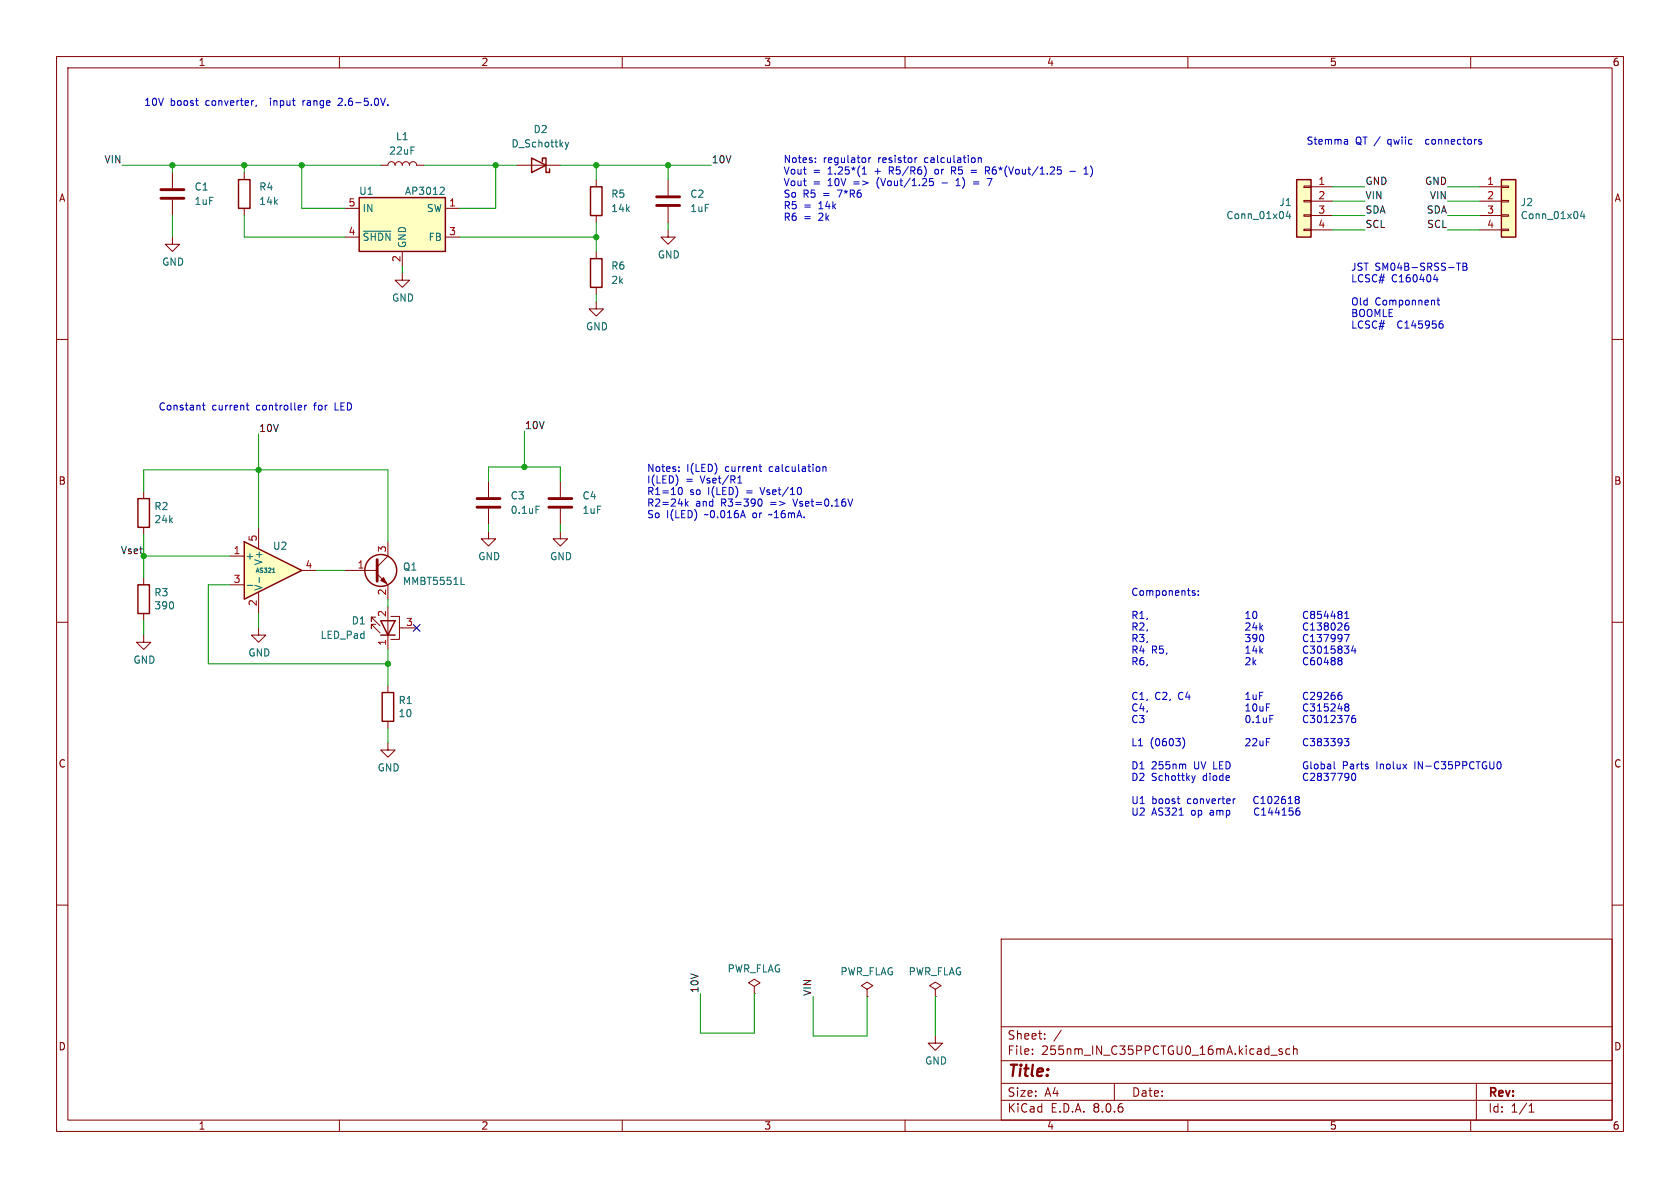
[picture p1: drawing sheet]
<svg xmlns="http://www.w3.org/2000/svg" width="297mm" height="210mm" viewBox="0 0 297 210" stroke-linecap="round" stroke-linejoin="round" font-family="sans-serif">
<g fill="none" stroke="#840000" stroke-width=".18">
<path d="M10 10h277v190h-277zM12 12h273v186h-273zM60 10v2M110 10v2M160 10v2M210 10v2M260 10v2M30.5 30.5v2.8M30.5 35.3v2.8M10 60h2M30.5 41.9v1.3h1.2l-1.2 1.3-1.3-1.3h1.3M71.1 48.3v1.2h1.3l-1.3 1.3-1.3-1.3h1.3"/>
<path d="M285 60h2M68.6 95.8v2.5l-1.9 1.9M86.4 94v1.3h1.2l-1.2 1.2-1.3-1.2h1.3M86.4 85.1v2.8M86.4 89.9v2.8M99.1 94v1.3h1.2l-1.2 1.2-1.3-1.2h1.3M99.1 85.1v2.8M99.1 89.9v2.8M10 110h2M61 100.8h5.7M66.4 110.4h-.7v.7v-.7l1.5 1.5M66.4 109.1h-.7v.8v-.8l1.5 1.5"/>
<path d="M66.7 101.5l1.9 1.9v2.5M68.6 107.2v7.6M69.1 109h1.5v4h-1.5M70.6 111h3.1M285 110h2M10 160h2M285 160h2M133.3 174.4l1.1-.7-1.1-.6-1 .6 1 .7v1.2M133.3 175.6h.1M153.3 174.9l1-.7-1-.6-1 .6 1 .7v1.2M153.3 176.1h.1M165.4 174.9l1-.7-1-.6-1.1 .6 1.1 .7v1.2"/>
<path d="M165.4 176.1h.1M177 166h108v32h-108zM60 198v2M110 198v2M160 198v2M165.4 183.1v1.3h1.2l-1.2 1.3-1.3-1.3h1.3M177 194.5h108M177 191.5h108M177 187.5h108M177 181.5h108M182.5 186.3v.1M182.5 185.5v.1"/>
<path d="M184.7 183.6v.1M184.7 182.8v.1M187.6 182.1l-1.3 2M197 191.5v3M210 198v2M224.7 186.5h1.1M226.7 185.5l-.4-.1-.2 .2 .1 .2 .5 .2v.3h-.6M228 185.5l-.4-.1-.3 .3v.4l.2 .2h.5M228.7 185.5l.2-.1 .3 .1 .1 .9M228.7 184.9v1.5M260 198v2M261 191.5v6.5"/>
<path d="M270.3 196.6h.9M270.3 195.5l.4-.4v1.5"/>
</g>
<g fill="none" stroke="#840000" stroke-width=".25">
<path d="M67.3 109.7h2.5l-1.2 2.6zM67.3 112.3h2.5"/>
<circle cx="67.3" cy="100.8" r="2.82"/>
</g>
<path d="M28.4 33.5h4.1M28.4 35.1h4.1M66.7 98.9v3.8M84.3 89.7h4.1M84.3 88.1h4.1M97 89.7h4.1M97 88.1h4.1" fill="none" stroke="#840000" stroke-width=".51"/>
<path d="M67.3 102.6l.5-.5 .5 1z" fill="#840000" stroke="#840000" stroke-width=".18"/>
<path d="M94.8 89.5h.6M81.5 103.3h.6" fill="none" stroke="#006464" stroke-width=".18"/>
<path d="M265.4 31.8h2.6v10.1h-2.6z" fill="#ffffc2"/>
<path d="M261.6 33h3.8M261.6 35.6h3.8M261.6 38.1h3.8M265.4 38h1.3v.2h-1.3zM265.4 35.4h1.3v.3h-1.3zM265.4 32.9h1.3v.2h-1.3zM261.6 40.6h3.8M265.4 40.5h1.3v.3h-1.3zM25.4 86.9v1.2M25.4 93.2v1.3" fill="none" stroke="#840000" stroke-width=".18"/>
<path d="M265.4 31.8h2.6v10.1h-2.6zM24.4 88.1h2v5.1h-2z" fill="none" stroke="#840000" stroke-width=".25"/>
<path d="M279.7 37.3l-.3 .9h.8M280 37.8v.9" fill="none" stroke="#006464" stroke-width=".18"/>
<path d="M229.2 31.8h2.6v10.1h-2.6z" fill="#ffffc2"/>
<path d="M230.5 38h1.3v.2h-1.3zM230.5 35.4h1.3v.3h-1.3zM230.5 32.9h1.3v.2h-1.3zM231.8 33h3.8M231.8 35.6h3.8M231.8 38.1h3.8M230.5 40.5h1.3v.3h-1.3zM231.8 40.6h3.8M25.4 112.3v1.2h1.3l-1.3 1.3-1.3-1.3h1.3M25.4 102.1v1.3M25.4 108.5v1.2" fill="none" stroke="#840000" stroke-width=".18"/>
<path d="M229.2 31.8h2.6v10.1h-2.6zM24.4 103.4h2v5.1h-2z" fill="none" stroke="#840000" stroke-width=".25"/>
<path d="M227.7 37.3l-.3 .9h.8M228 37.8v.9" fill="none" stroke="#006464" stroke-width=".18"/>
<path d="M43.2 95.8l10.1 5-10.1 5.1z" fill="#ffffc2"/>
<path d="M42.2 31.8h2v5h-2zM94 27.9l2.5 1.3-2.5 1.3zM95.9 28.6v-.7h.6v2.6h.7v-.7M104.4 33h2v5.1h-2zM104.4 45.7h2v5.1h-2zM43.2 95.8l10.1 5-10.1 5.1zM67.6 122.4h2v5.1h-2z" fill="none" stroke="#840000" stroke-width=".25"/>
<g fill="none" stroke="#840000" stroke-width=".18">
<path d="M43.2 30.5v1.3M43.2 36.8v1.3M91.4 29.2h7.7M105.4 31.8v1.2M105.4 38.1v1.3M118.1 31.8v2.7M118.1 36.6v2.8M105.4 53.3v1.3h1.3l-1.3 1.3-1.3-1.3h1.3M105.4 44.5v1.2M105.4 50.8v1.3M118.1 40.6v1.3h1.3l-1.3 1.3-1.3-1.3h1.3M40.6 98.3h2.6"/>
<path d="M45.7 93.2v3.8M40.6 103.4h2.6M45.7 111v1.3h1.3l-1.3 1.2-1.3-1.2h1.3M45.7 104.6v3.9M53.3 100.8h2.6M68.6 131.3v1.3h1.2l-1.2 1.3-1.3-1.3h1.3M68.6 121.2v1.2M68.6 127.5v1.3"/>
</g>
<path d="M99.9 25.1l.3 .9M100.2 26l-.3 .4M100.5 25.1l-.3 .9M43.7 103.5h1M45.8 102.1v.9M48.2 101.2h.4" fill="none" stroke="#006464" stroke-width=".18"/>
<path d="M116.1 34.8h4M116.1 36.3h4" fill="none" stroke="#840000" stroke-width=".51"/>
<path d="M63.5 34.9h15.2v9.6h-15.2z" fill="#ffffc2"/>
<path d="M63.5 34.9h15.2v9.6h-15.2z" fill="none" stroke="#840000" stroke-width=".25"/>
<path d="M61 36.8h2.5M67.3 29.2h1.3a.64 .64 0 0 1 .6-.6 .64 .64 0 0 1 .6 .6 .64 .64 0 0 1 .7-.6 .64 .64 0 0 1 .6 .6 .64 .64 0 0 1 .7-.6 .64 .64 0 0 1 .6 .6 .64 .64 0 0 1 .6-.6 .64 .64 0 0 1 .7 .6h1.2M78.7 36.8h2.6M61 41.9h2.5M71.1 44.5v2.5M78.7 41.9h2.6" fill="none" stroke="#840000" stroke-width=".18"/>
<path d="M78.3 33.1l.2 .2v.3l-.7 .8h.7M64.2 40.9h4.9" fill="none" stroke="#006464" stroke-width=".18"/>
<g fill="none" stroke="#0000c2" stroke-width=".18">
<path d="M34.6 17.8h.5M34.9 18.6h.2M44.7 17.8h.2M45.3 18.6l-.1 .2M53.6 17.8v.8M53.8 17.8l-.2 .2M60.3 17.4l-.5 .1M60.5 17.9l-.8 .7h.8M68.6 18.5v.1M144.2 28.6v.1M144.2 27.9v.2M152.4 30.8h.8"/>
<path d="M152.8 29.5v1.3M153.6 27.9v.8M154 27.9l-.4 .2M162.1 27.9l-.3 .2M163.7 29.9v.8M165 31.6h-.6l-.1 .6 .2-.2 .4 .1 .1 .2v.4l-.2 .1-.5-.1M165.4 30l-.1 .2 .1 .5M166.5 32.3h1M168.2 29.5v1.3M168.2 30.2h.5M168.5 30.2l.4 .6M169 32.8h.7"/>
<path d="M169 31.9l.4-.3v1.2M171.7 30.1h.9M171.7 30.5h.9M172.1 32.2h1M172.1 32.5h1M172.9 28l.2-.1h.3l.1 .8M172.9 27.9v.8M174.2 30.2l.6-.1 .1-.2v-.3l-.7-.1v1.3M174.5 30.2l.4 .6M174.5 31.6h.9l-.6 1.2M187 30.1l.4-.1 .2 .2-.1 .5h-.5M187 29.5h.6"/>
<path d="M189.1 30.3h1M191.6 30.8h.8M191.6 29.9l.4-.4v1.3M192.8 29.3a1.46 1.46 0 0 1 0 2M237.8 24.6h.3l.1 .2v.7M238.2 25.4l-.4 .1M238.2 25h-.4M252.3 24.6l-.3 .3v.4l.3 .2M261.9 25.1v.3M253.7 48.5l-.3 .9h.8M254 53.1h.5M254 49v.8"/>
<path d="M254.2 52.6v1.1l.3 .2M254.6 57.2h.3l.2 .3v.4l-.5 .1M254.8 56.7h.2M257.5 46.5h.7M257.9 46.5v1.3M258.6 46.5h.5l.2 .3-.2 .3 .2 .1 .1 .3-.3 .3h-.5zM258.6 47.1h.5M35.8 71.6h.5M36 71.2v1.1l.3 .2M43.5 71.6h.5M43.7 71.2v1.1l.3 .2M53.3 71.7v.2l-.6 .2"/>
<path d="M53.9 71.6v.9M54.2 71.6l-.3 .3M120 83.2v.1M120 82.6v.1M120.1 86.2h.1a.68 .68 0 0 1 .4 .6 .68 .68 0 0 1-.4 .6h-.1M121.2 88.2v1.3M121.3 89l.4 .5M121.7 88.6l-.5 .5M130.4 85.4h.8M130.4 84.5l.4-.4v1.3M134.2 82.5h.5M134.3 88.2a.68 .68 0 0 1 .4 .6 .68 .68 0 0 1-.4 .7"/>
<path d="M134.4 86.2l.4 1.2M134.4 83.2l.3 .1M136.1 90.9l-.2 .1M140.2 88.2l.4 1.3M141.5 86.2l.2 .4-.2 .8M145.5 82.6l.2-.1 .3 .1v.7M145.5 82.5v.8M150.7 88.2l-.4 1.3M210.8 104.8l.4 .1 .1 .2-.2 .2-.3-.1M210.8 104.5h.4M211.9 105.1v.2M211.9 104.5v.1"/>
<path d="M220.2 112.2h.8l-.4 .4 .3 .2v.5l-.2 .1-.5-.1M220.3 109.3h.7M220.3 108.4l.3-.3v1.2M220.3 114.6l.3-.4v1.3M220.3 116.4l.4-.1 .3 .3-.8 .9h.8M220.3 110.2l.4-.1 .3 .4-.8 .9h.8M220.3 115.5h.7M221.5 116.3v1.2M221.6 108.1h.2a.68 .68 0 0 1 .4 .6 .68 .68 0 0 1-.4 .6 .84 .84 0 0 1-.2-1.2zM221.6 117l.4 .5M221.8 110.1l-.3 .9h.8M221.8 114.1l-.3 1h.8"/>
<path d="M222 116.7l-.5 .5M222.1 110.5v.9M222.1 114.6v.9M222.2 112.7l-.2 .2h-.3l-.2-.2 .1-.5h.4l.1 .1a.84 .84 0 0 1-.3 1.1h-.2M222.7 110.1v1.3M222.7 114.2v1.3M222.9 110.9l.3 .5M222.9 112.2h.1a.68 .68 0 0 1 .4 .6 .68 .68 0 0 1-.4 .6 .84 .84 0 0 1-.1-1.2zM222.9 115l.3 .5M223.2 110.5l-.5 .5M223.2 114.6l-.5 .5M231.2 108.2a.6 .6 0 0 0-.8 .4 .6 .6 0 0 0 .6 .7l.2-.1"/>
<path d="M231.2 110.2a.6 .6 0 0 0-.8 .5 .6 .6 0 0 0 .6 .7l.2-.1M231.2 112.3a.6 .6 0 0 0-.8 .4 .6 .6 0 0 0 .6 .7l.2-.1M231.2 114.3a.6 .6 0 0 0-.8 .5 .6 .6 0 0 0 .6 .7l.2-.1M231.2 116.4a.6 .6 0 0 0-.8 .4 .6 .6 0 0 0 .6 .7l.2-.1M231.6 114.2h.8l-.4 .5 .4 .1v.6l-.2 .1-.6-.1M231.7 111.4h.7M231.7 110.5l.4-.4v1.3M231.7 112.5l.4-.3v1.2M231.7 113.4h.7M231.9 108.6l-.2 .3v.3l.2 .1h.4l.1-.2v-.2l-.2-.3M231.9 108.6l-.2-.2 .2-.3h.4l.1 .2-.2 .3M231.9 108.6h.3"/>
<path d="M232.3 116.3h-.4a.85 .85 0 0 0 0 1.2l.5-.1v-.4l-.2-.3-.4 .1-.1 .2M232.8 110.1h.8l-.4 .5 .4 .1v.6l-.2 .1-.6-.1M232.8 112.2h.8l-.4 .4 .4 .2v.5l-.2 .1-.6-.1M233 114.3l.2-.1a.68 .68 0 0 1 .4 .6 .68 .68 0 0 1-.4 .7l-.2-.1-.1-.4zM233 116.4l.2-.1a.68 .68 0 0 1 .4 .6 .68 .68 0 0 1-.4 .6l-.2-.1-.1-.4zM233.6 108.1h-.6l-.1 .6 .2-.1h.4l.1 .2v.4l-.2 .1-.5-.1M234 112.2h.9l-.6 1.2M234.1 115.5h.7M234.1 114.6l.4-.4v1.3M234.3 110.7l-.2 .2 .1 .4 .1 .1 .4-.1 .1-.2v-.2l-.2-.2M234.3 110.7l-.2-.3 .2-.3h.3l.2 .3-.2 .3M234.3 110.7h.3"/>
<path d="M234.4 108l-.3 .9h.8M234.4 116.2l-.3 .9h.8M234.7 108.5v.8M234.7 116.7v.8M235.4 110.2l.2-.1a.68 .68 0 0 1 .5 .7 .68 .68 0 0 1-.5 .6l-.2-.1-.1-.4zM235.6 116.8l-.3 .2 .1 .4 .2 .1h.3l.1-.2v-.4l-.2-.1M235.6 116.8l-.3-.2 .3-.3h.2l.2 .2-.2 .3M235.6 116.8h.2M235.6 108l-.3 .9h.8M235.9 108.5v.8M236 114.2h-.6l-.1 .6 .2-.1h.4l.1 .2v.5l-.2 .1-.5-.1M236 112.7l-.2 .2h-.2l-.3-.2 .1-.5h.4l.2 .1a.84 .84 0 0 1-.3 1.1h-.3"/>
<path d="M236.5 110.2l.5-.1 .3 .4-.8 .9h.8M236.8 108.6l-.3 .3 .1 .3 .2 .1h.2l.3-.2v-.2l-.3-.3M236.8 108.6l-.3-.2 .3-.3h.2l.3 .2-.3 .3M236.8 116.8l-.3-.2 .3-.3h.2l.3 .2-.3 .3M236.8 108.6h.2M236.8 114.7l-.3-.2 .3-.3h.2l.3 .2-.3 .3M236.8 114.7l-.3 .3 .1 .4 .2 .1h.2l.3-.3v-.2l-.3-.3M236.8 116.8l-.3 .2 .1 .4 .2 .1h.3l.2-.2v-.3l-.3-.2M236.8 114.7h.2M236.8 116.8h.2M237.3 112.7l-.3 .2h-.2l-.3-.2 .1-.5h.4l.2 .1a.84 .84 0 0 1-.3 1.1h-.3M237.7 114.2h.8l-.5 .5 .4 .1v.6l-.2 .1-.5-.1"/>
<path d="M237.7 112.2h.8l-.5 1.2M237.7 109.3h.8M237.7 108.4l.4-.3v1.2M238.3 110.1l-.3 .1a.85 .85 0 0 0 0 1.2l.4-.1 .1-.5-.3-.2h-.2l-.3 .2M239.2 114.1l-.3 1h.8M239.5 114.6v.9M209.4 135.1l.2 .2v.6M210.7 137.1l.3 .9M211 138l-.1 .3M211.3 137.1l-.3 .9M220.3 124.8l.3-.4v1.3M220.3 125.7h.7"/>
<path d="M220.4 126.5h.2a.68 .68 0 0 1 .4 .6 .68 .68 0 0 1-.4 .6 .84 .84 0 0 1-.2-1.2zM221.5 127.6v.1M221.6 130.6h.5l.1 .3-.8 .9h.8M221.8 124.4a.72 .72 0 0 0 .1 1.3 .79 .79 0 0 0 0-1.3M222.1 127.7h.7M222.1 126.8l.3-.3v1.2M222.7 123h.4M222.7 124.9l.1 .7 .3 .1 .2-.1M222.7 131l.1 .8h.3l.2-.1M223.3 122.4h-.6v1.3M223.3 124.9v.8M223.3 131v.8"/>
<path d="M223.3 126.9l.1 .8h.3l.2-.1M223.9 125h.4M223.9 131.2h.4M223.9 126.9v.8M224.5 124.4h-.6v1.3M224.5 130.6h-.6v1.2M224.5 127.1h.4M225.1 126.5h-.6v1.2M231.1 134.7a.59 .59 0 0 0-.7 .6 .59 .59 0 0 0 .7 .6l.1-.5h-.2M231.2 124.5a.6 .6 0 0 0-.8 .5 .6 .6 0 0 0 .6 .7l.2-.1M231.2 122.5a.6 .6 0 0 0-.8 .4 .6 .6 0 0 0 .6 .8l.2-.2M231.2 126.6a.6 .6 0 0 0-.8 .4 .6 .6 0 0 0 .6 .7l.2-.1"/>
<path d="M231.2 130.7a.6 .6 0 0 0-.8 .4 .6 .6 0 0 0 .6 .7l.2-.1M231.2 136.8a.6 .6 0 0 0-.8 .4 .6 .6 0 0 0 .6 .8l.2-.2M231.6 124.4h.8l-.4 .5 .4 .1v.6l-.2 .1-.6-.1M231.6 126.5h.8l-.4 .5 .4 .1v.5l-.2 .1-.6-.1M231.6 130.6h.8l-.4 .4 .4 .2v.5l-.2 .1-.6-.1M231.7 122.5l.5-.1 .2 .3-.8 1h.8M231.7 136.8l.5-.1 .2 .4-.8 .9h.8M231.7 134.7v1l.2 .2M232.4 135.2l.2-.1 .4 .1v.5l-.1 .2h-.3l-.2-.1zM232.9 125.7h.7M232.9 124.8l.4-.4v1.3M233 126.6l.2-.1a.68 .68 0 0 1 .4 .6 .68 .68 0 0 1-.4 .6l-.2-.1-.1-.3z"/>
<path d="M233.1 131.1l-.2 .2 .1 .4 .1 .1h.4l.1-.2v-.4l-.2-.1M233.1 131.1l-.2-.2 .2-.3h.3l.2 .2-.2 .3M233.1 137.2l-.2-.2 .2-.3h.3l.2 .2-.2 .3M233.1 137.2l-.2 .3 .1 .3 .1 .2 .4-.1 .1-.2v-.3l-.2-.2M233.1 131.1h.3M233.1 137.2h.3M233.6 135.1h.3l.3 .2-.2 .6h-.4M233.6 134.7v1.2M233.6 122.9l-.2 .3h-.3l-.2-.3 .1-.5h.4l.2 .1a.84 .84 0 0 1-.3 1.2h-.3M234 130.6h.8l-.4 .4 .4 .2v.5l-.2 .1-.6-.1M234 136.7h.8l-.4 .5 .4 .1v.5l-.2 .2-.6-.2M234.1 122.5l.5-.1 .2 .3-.8 1h.8"/>
<path d="M234.1 126.8l.4-.3v1.2M234.1 127.7h.7M234.7 135.1h.5l.1 .8M234.8 124.4h-.6l-.1 .6 .2-.1 .4 .1 .1 .2v.4l-.2 .1-.5-.1M235.3 135.4h-.5l-.1 .2 .1 .3h.5M235.3 130.6h.7l-.4 .4 .4 .2v.5l-.2 .1-.5-.1M235.3 136.7h.8l-.5 1.3M235.3 124.5l.5-.1 .2 .4-.7 .9h.7M235.3 126.6l.5-.1 .2 .3-.7 .9h.7M235.9 134.7v1l.1 .2M235.9 122.4h-.3a.86 .86 0 0 0 0 1.3l.4-.2v-.4l-.2-.2h-.4l-.1 .2M236.5 126.5h.8l-.5 .5 .4 .1v.5l-.2 .1-.5-.1"/>
<path d="M236.5 136.7h.8l-.5 1.3M236.8 124.4l-.3 .9h.8M237.1 122.4h-.3a.86 .86 0 0 0 0 1.3l.4-.2 .1-.4-.3-.2h-.4l-.1 .2M237.1 124.9v.8M237.3 131.1l-.3 .2h-.4l-.1-.2 .1-.5h.4l.2 .1a.84 .84 0 0 1-.3 1.1h-.3M237.7 130.6h.8l-.5 .4 .4 .2v.5l-.2 .1-.5-.1M237.7 126.5h.8l-.5 1.2M238 125l-.3-.3 .3-.3 .3 .1 .2 .2-.3 .3M238 125l-.3 .2 .1 .4 .2 .1 .3-.1 .2-.1v-.3l-.3-.2M238 136.7l-.3 .2 .1 .5 .4 .1 .3-.3M238 125h.2M238.2 136.7l.2 .1a.84 .84 0 0 1-.3 1.2h-.2"/>
<path d="M239.2 136.7a.72 .72 0 0 0 .2 1.3 .79 .79 0 0 0 0-1.3M239.5 126.5h-.3a.85 .85 0 0 0 0 1.2l.4-.1 .1-.4-.3-.2h-.2l-.3 .2M241.5 135.5l.3 .1 .1 .1-.2 .2h-.2M241.5 135.1h.3M248 135.1l.7 .8M248.7 135.1l-.7 .8M264.8 134.8l.1-.1a.68 .68 0 0 1 .5 .6 .68 .68 0 0 1-.5 .6l-.1-.1-.2-.4zM208.1 141.2h.5M208.5 142.1h.1M208.5 144.1h.7M218 141.2v.9M218.4 141.2l-.4 .3"/>
<path d="M221.9 140.8l-.3 .5 .3 .7M222.2 142.8a.66 .66 0 0 0-.4 .7 .66 .66 0 0 0 .5 .6"/>
</g>
<g fill="none" stroke="#009600" stroke-width=".18">
<path d="M21.6 29.2h45.7M30.5 29.2v1.3M30.5 38.1v3.8M43.2 29.2v1.3M43.2 38.1v3.8h17.8M53.3 29.2v7.6h7.7M74.9 29.2h16.5M87.6 29.2v7.6h-6.3M99.1 29.2h26.6M105.4 29.2v2.6M105.4 39.4v5.1M118.1 29.2v2.6"/>
<path d="M118.1 39.4v1.2M235.6 38.1h5.7M235.6 35.6h5.7M235.6 33h5.7M255.9 38.1h5.7M255.9 35.6h5.7M255.9 33h5.7M71.1 47v1.3M81.3 41.9h24.1M105.4 52.1v1.2M235.6 40.6h5.7M255.9 40.6h5.7"/>
<path d="M45.7 76.7v16.5M92.7 76.2v6.4M25.4 86.9v-3.8h43.2v12.7M25.4 94.5v7.6M25.4 98.3h15.2M86.4 85.1v-2.5h12.7v2.5M86.4 92.7v1.3M99.1 92.7v1.3M25.4 109.7v2.6M40.6 103.4h-3.8v13.9h31.8M45.7 108.5v2.5M55.9 100.8h5.1"/>
<path d="M68.6 105.9v1.3M68.6 114.8v6.4M68.6 128.8v2.5M123.8 175.6v7h9.5v-7M143.8 176.1v7h9.5v-7M165.4 176.1v7"/>
</g>
<path d="M73.1 110.4l1.2 1.2M74.3 110.4l-1.2 1.2" fill="none" stroke="#000084" stroke-width=".18"/>
<g fill="#009600" stroke="#009600" stroke-width=".18">
<circle cx="68.6" cy="117.3" r=".46"/>
<circle cx="105.4" cy="29.2" r=".46"/>
<circle cx="118.1" cy="29.2" r=".46"/>
<circle cx="87.6" cy="29.2" r=".46"/>
<circle cx="105.4" cy="41.9" r=".46"/>
<circle cx="25.4" cy="98.3" r=".46"/>
<circle cx="45.7" cy="83.1" r=".46"/>
<circle cx="92.7" cy="82.6" r=".46"/>
<circle cx="43.2" cy="29.2" r=".46"/>
<circle cx="53.3" cy="29.2" r=".46"/>
<circle cx="30.5" cy="29.2" r=".46"/>
</g>
<text font-size="2.8" fill="#840000" x="178" y="190.9">Title:</text>
<g font-size="2.1" fill="#840000">
<text x="178" y="184">Sheet:</text>
<text x="178" y="186.7">File:</text>
<text x="184.1" y="186.7">255nm_IN_C35PPCTGU0_16mA.kicad_sch</text>
<text x="178" y="196.9">KiCad</text>
<text x="178" y="194.1">Size:</text>
<text x="184.7" y="194.1">A4</text>
<text x="185.7" y="196.9">E.D.A.</text>
<text x="193.3" y="196.9">8.0.6</text>
<text x="200" y="194.1">Date:</text>
<text x="263" y="194.3">Rev:</text>
<text x="263" y="196.9">Id:</text>
<text x="267.1" y="196.9">1/1</text>
</g>
<g font-size="1.8" fill="#840000">
<text x="35" y="11.9">1</text>
<text x="85" y="11.9">2</text>
<text x="135" y="11.9">3</text>
<text x="185" y="11.9">4</text>
<text x="235" y="11.9">5</text>
<text x="285" y="11.9">6</text>
<text x="10.3" y="35.9">A</text>
<text x="285.3" y="35.9">A</text>
<text x="10.3" y="85.9">B</text>
<text x="285.3" y="85.9">B</text>
<text x="10.3" y="135.9">C</text>
<text x="285.3" y="135.9">C</text>
<text x="10.3" y="185.9">D</text>
<text x="285.3" y="185.9">D</text>
<text x="35" y="199.9">1</text>
<text x="85" y="199.9">2</text>
<text x="135" y="199.9">3</text>
<text x="185" y="199.9">4</text>
<text x="235" y="199.9">5</text>
<text x="285" y="199.9">6</text>
</g>
<g font-size="1.8" fill="#0000c2">
<text x="25.4" y="18.8">10V</text>
<text x="30.1" y="18.8">boost</text>
<text x="36.5" y="18.8">converter,</text>
<text x="48.2" y="18.8">input</text>
<text x="54.2" y="18.8">range</text>
<text x="60.7" y="18.8">2.6-5.0V.</text>
<text x="138.4" y="28.9">Notes:</text>
<text x="145.5" y="28.9">regulator</text>
<text x="155.3" y="28.9">resistor</text>
<text x="163.7" y="28.9">calculation</text>
<text x="230.9" y="25.7">Stemma</text>
<text x="239.6" y="25.7">QT /</text>
<text x="245.6" y="25.7">qwiic</text>
<text x="252.7" y="25.7">connectors</text>
<text x="138.4" y="30.9">Vout</text>
<text x="138.4" y="33">Vout</text>
<text x="138.4" y="35">So</text>
<text x="142" y="35">R5</text>
<text x="143.7" y="30.9">=</text>
<text x="143.7" y="33">=</text>
<text x="145.6" y="35">=</text>
<text x="146.5" y="30.9">1.25*(1</text>
<text x="146.5" y="33">10V</text>
<text x="148.4" y="35">7*R6</text>
<text x="151.1" y="33">=&gt;</text>
<text x="154.9" y="30.9">+</text>
<text x="155.5" y="33">(Vout/1.25</text>
<text x="157.6" y="30.9">R5/R6)</text>
<text x="165.9" y="30.9">or</text>
<text x="169" y="30.9">R5</text>
<text x="169.9" y="33">1)</text>
<text x="175.4" y="30.9">R6*(Vout/1.25</text>
<text x="138.4" y="37.1">R5</text>
<text x="138.4" y="39.1">R6</text>
<text x="142.1" y="37.1">=</text>
<text x="142.1" y="39.1">=</text>
<text x="144.8" y="37.1">14k</text>
<text x="144.8" y="39.1">2k</text>
<text x="238.8" y="47.9">JST SM04B-SRSS-TB</text>
<text x="238.8" y="50">LCSC#</text>
<text x="246" y="50">C160404</text>
<text x="238.8" y="54.1">Old</text>
<text x="238.8" y="56.1">BOOMLE</text>
<text x="238.8" y="58.2">LCSC#</text>
<text x="243.1" y="54.1">Componnent</text>
<text x="247.1" y="58.2">C145956</text>
<text x="27.9" y="72.6">Constant</text>
<text x="37.5" y="72.6">current</text>
<text x="45.4" y="72.6">controller</text>
<text x="55.8" y="72.6">for</text>
<text x="59.7" y="72.6">LED</text>
<text x="114.3" y="83.5">Notes:</text>
<text x="121.4" y="83.5">I(LED)</text>
<text x="128.3" y="83.5">current</text>
<text x="136.3" y="83.5">calculation</text>
<text x="114.3" y="85.6">I(LED)</text>
<text x="114.3" y="87.6">R1=10</text>
<text x="114.3" y="89.6">R2=24k</text>
<text x="121.2" y="85.6">=</text>
<text x="121.9" y="87.6">so</text>
<text x="123" y="89.6">and</text>
<text x="124" y="85.6">Vset/R1</text>
<text x="125.3" y="87.6">I(LED)</text>
<text x="127.6" y="89.6">R3=390</text>
<text x="132.2" y="87.6">=</text>
<text x="134.9" y="87.6">Vset/10</text>
<text x="136.4" y="89.6">=&gt;</text>
<text x="140.8" y="89.6">Vset=0.16V</text>
<text x="114.3" y="91.7">So</text>
<text x="117.8" y="91.7">I(LED)</text>
<text x="124.7" y="91.7">~0.016A</text>
<text x="133.4" y="91.7">or</text>
<text x="136.5" y="91.7">~16mA.</text>
<text x="199.9" y="105.4">Components:</text>
<text x="199.9" y="109.5">R1,</text>
<text x="199.9" y="111.5">R2,</text>
<text x="199.9" y="113.6">R3,</text>
<text x="199.9" y="115.6">R4</text>
<text x="199.9" y="117.7">R6,</text>
<text x="203.5" y="115.6">R5,</text>
<text x="199.9" y="123.8">C1,</text>
<text x="199.9" y="125.9">C4,</text>
<text x="204.2" y="123.8">C2,</text>
<text x="208.4" y="123.8">C4 1uF C29266</text>
<text x="199.9" y="127.9">C3</text>
<text x="199.9" y="132">L1</text>
<text x="203.3" y="132">(0603) 22uF C383393</text>
<text x="199.9" y="136.1">D1</text>
<text x="203.5" y="136.1">255nm</text>
<text x="211.2" y="136.1">UV LED</text>
<text x="236.9" y="136.1">Parts</text>
<text x="243.1" y="136.1">Inolux</text>
<text x="250" y="136.1">IN-C35PPCTGU0</text>
<text x="199.9" y="138.1">D2</text>
<text x="199.9" y="142.2">U1</text>
<text x="203.5" y="138.1">Schottky</text>
<text x="203.6" y="142.2">boost</text>
<text x="210" y="142.2">converter</text>
<text x="212.8" y="138.1">diode</text>
<text x="222.3" y="142.2">C102618</text>
<text x="199.9" y="144.3">U2</text>
<text x="203.6" y="144.3">AS321</text>
<text x="210.7" y="144.3">op</text>
<text x="214.2" y="144.3">amp</text>
<text x="222.8" y="144.3">C144156</text>
</g>
<g font-size="1.8" fill="#006464">
<text x="94.2" y="23.7">D2</text>
<text x="68.7" y="27.5">22uF</text>
<text x="69.9" y="25">L1</text>
<text x="90.3" y="26.3">D_Schottky</text>
<text x="34.3" y="33.9">C1</text>
<text x="45.7" y="33.9">R4</text>
<text x="63.4" y="34.6">U1</text>
<text x="71.5" y="34.6">AP3012</text>
<text x="108" y="35.2">R5</text>
<text x="121.9" y="35.2">C2</text>
<text x="34.3" y="36.4">1uF</text>
<text x="45.7" y="36.4">14k</text>
<text x="64" y="37.7">IN</text>
<text x="75.4" y="37.7">SW</text>
<text x="108" y="37.7">14k</text>
<text x="121.9" y="37.7">1uF</text>
<text x="216.7" y="38.9">Conn_01x04</text>
<text x="226.1" y="36.6">J1</text>
<text x="268.7" y="36.6">J2</text>
<text x="268.7" y="38.9">Conn_01x04</text>
<text x="28.6" y="47.2">GND</text>
<text x="64" y="42.8">~{SHDN}</text>
<text x="72" y="43.9" transform="rotate(-90 72 43.9)">GND</text>
<text x="75.7" y="42.8">FB</text>
<text x="108" y="47.9">R6</text>
<text x="116.2" y="45.9">GND</text>
<text x="69.2" y="53.5">GND</text>
<text x="108" y="50.4">2k</text>
<text x="103.5" y="58.6">GND</text>
<text x="90.2" y="88.5">C3</text>
<text x="102.9" y="88.5">C4</text>
<text x="27.2" y="90.4">R2</text>
<text x="27.2" y="92.7">24k</text>
<text x="90.2" y="91">0.1uF</text>
<text x="102.9" y="91">1uF</text>
<text x="43.3" y="99.2">+</text>
<text x="46.6" y="100" transform="rotate(-90 46.6 100)">V+</text>
<text x="48.2" y="97.4">U2</text>
<text x="71.1" y="101.1">Q1</text>
<text x="84.5" y="99.2">GND</text>
<text x="97.2" y="99.2">GND</text>
<text x="27.2" y="105.6">R3</text>
<text x="27.2" y="107.9">390</text>
<text x="46.6" y="104.5" transform="rotate(-90 46.6 104.5)">V-</text>
<text x="71.1" y="103.6">MMBT5551L</text>
<text x="56.6" y="113.1">LED_Pad</text>
<text x="62.1" y="110.6">D1</text>
<text x="23.5" y="117.5">GND</text>
<text x="43.8" y="116.3">GND</text>
<text x="70.4" y="124.7">R1</text>
<text x="70.4" y="127">10</text>
<text x="66.7" y="136.6">GND</text>
<text x="128.5" y="172.1">PWR_FLAG</text>
<text x="148.5" y="172.6">PWR_FLAG</text>
<text x="160.5" y="172.6">PWR_FLAG</text>
<text x="163.4" y="188.4">GND</text>
</g>
<g font-size="1.8" fill="#0f0f0f">
<text x="18.4" y="28.9">VIN</text>
<text x="125.7" y="28.9">10V</text>
<text x="241.3" y="35.3">VIN</text>
<text x="241.3" y="32.8">GND</text>
<text x="251.8" y="32.8">GND</text>
<text x="252.7" y="35.3">VIN</text>
<text x="241.3" y="37.8">SDA</text>
<text x="241.3" y="40.4">SCL</text>
<text x="252.1" y="37.8">SDA</text>
<text x="252.2" y="40.4">SCL</text>
<text x="45.7" y="76.4">10V</text>
<text x="92.7" y="75.9">10V</text>
<text x="21.3" y="98">Vset</text>
<text x="123.6" y="175.6" transform="rotate(-90 123.6 175.6)">10V</text>
<text x="143.5" y="176.1" transform="rotate(-90 143.5 176.1)">VIN</text>
</g>
<g font-size="1.8" fill="#a90000">
<text x="233" y="32.8">1</text>
<text x="233" y="35.3">2</text>
<text x="262.8" y="32.8">1</text>
<text x="262.8" y="35.3">2</text>
<text x="61.5" y="41.7">4</text>
<text x="61.5" y="36.6">5</text>
<text x="79.3" y="36.6">1</text>
<text x="79.3" y="41.7">3</text>
<text x="233" y="37.8">3</text>
<text x="233" y="40.4">4</text>
<text x="262.8" y="37.8">3</text>
<text x="262.8" y="40.4">4</text>
<text x="70.9" y="46.4" transform="rotate(-90 70.9 46.4)">2</text>
<text x="45.5" y="95.8" transform="rotate(-90 45.5 95.8)">5</text>
<text x="41.2" y="98">1</text>
<text x="53.9" y="100.6">4</text>
<text x="63.1" y="100.6">1</text>
<text x="68.3" y="97.7" transform="rotate(-90 68.3 97.7)">3</text>
<text x="41.2" y="103.1">3</text>
<text x="45.5" y="107.3" transform="rotate(-90 45.5 107.3)">2</text>
<text x="68.3" y="105.4" transform="rotate(-90 68.3 105.4)">2</text>
<text x="68.3" y="109.2" transform="rotate(-90 68.3 109.2)">2</text>
<text x="71.7" y="110.7">3</text>
<text x="68.3" y="114.2" transform="rotate(-90 68.3 114.2)">1</text>
</g>
<text font-size="1.1" fill="#006464" x="45.1" y="101.4">AS321</text>
</svg>
